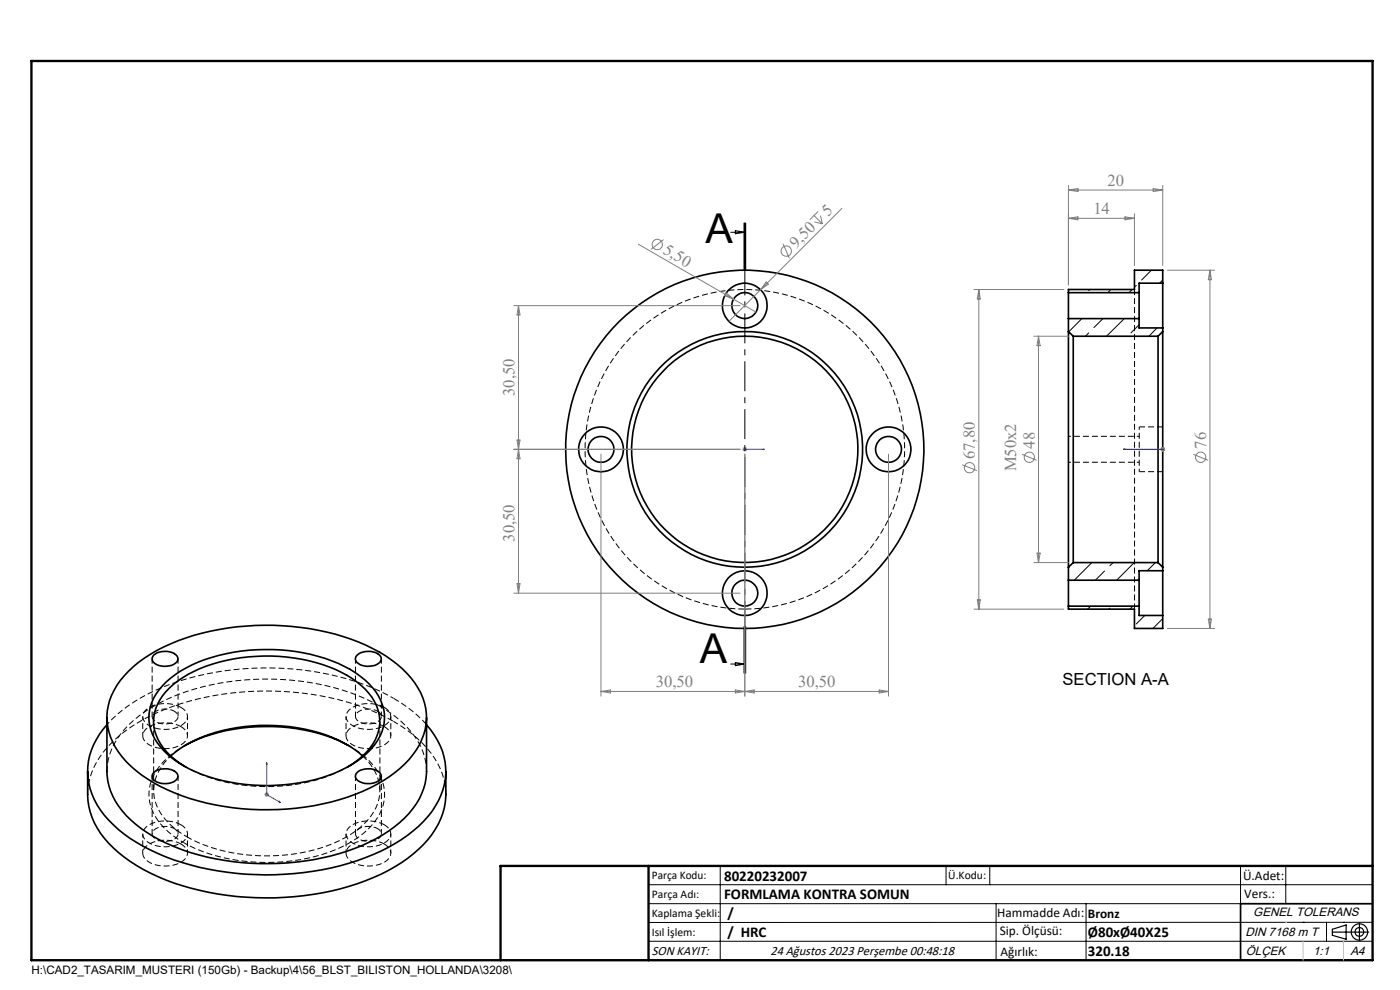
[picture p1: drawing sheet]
<svg xmlns="http://www.w3.org/2000/svg" width="297mm" height="210mm" viewBox="0 0 297 210" stroke-linecap="round" stroke-linejoin="round" font-family="sans-serif">
<path d="M158 129.2a33.9 33.9 0 0 0 29.7-50.3 33.9 33.9 0 0 0-58.4-1.7 33.9 33.9 0 0 0 26.8 51.9l1.9 .1M83.5 148.1a27.7 27.7 0 0 1 7 5.6M18.6 168.5a16.1 16.1 0 0 1 6.3-12.1 44.4 44.4 0 0 1 22.8-9.2 59.5 59.5 0 0 1 34.3 5l1.5 .8" fill="none" stroke="#000" stroke-width=".21" stroke-dasharray="1.3 .6" stroke-dashoffset="-.1" stroke-linecap="butt"/>
<g fill="none" stroke="#000" stroke-width=".35">
<path d="M226.7 62.1v5.5M226.7 70.3v50M226.7 70.3l1 1M226.7 67.6v2.7M226.7 67.6h15M226.7 62.1h15M227.7 71.3v48M227.7 71.3h18M241.7 62.1v5.5M241.7 67.6v2h5M245.7 71.3v48M246.7 60.1v9.5"/>
<path d="M246.7 70.3v50M246.7 60.1v-2.8h-6v4.1h-14v.7M246.7 60.1h-5v2M246.7 69.6v.7M246.7 70.3l-1 1M227.7 119.3l-1 1M227.7 119.3h18M245.7 119.3l1 1M32.6 139a3.9 3.9 0 0 1 5 .2 1.22 1.22 0 0 1-.7 1.7 3.8 3.8 0 0 1-4.6-.7 1.06 1.06 0 0 1 .3-1.2zM75.8 139a3.9 3.9 0 0 1 4.9 .2 1.16 1.16 0 0 1-.7 1.7 3.7 3.7 0 0 1-4.5-.7 1.06 1.06 0 0 1 .3-1.2zM226.7 123.1v5.5M226.7 120.3v2.8"/>
<path d="M226.7 128.6v.6h14v4.1h6v-2.7M226.7 128.6h15M226.7 123.1h15M241.7 123.1v5.5M241.7 128.6v2h5M246.7 121.1v9.5M246.7 121.1h-5v2M246.7 120.3v.8M22.7 152.2v11.4a14.6 14.6 0 0 0 6.2 11.3 41.9 41.9 0 0 0 22.4 8.1 51.8 51.8 0 0 0 28.6-5.1 20.8 20.8 0 0 0 9.6-9.6 11.3 11.3 0 0 0 1-4.7v-11.4M22.7 153.7a14.1 14.1 0 0 0 .3 20.2 36.7 36.7 0 0 0 17.5 9.6 62.1 62.1 0 0 0 38.7-2.3 28.1 28.1 0 0 0 13.2-10.2 13.6 13.6 0 0 0-1-16.1l-.9-1.2M27.3 142.3a35.3 35.3 0 0 1 17.4-8.4 55 55 0 0 1 32.9 3 23.6 23.6 0 0 1 11.7 10.1 12.4 12.4 0 0 1-2.5 14.1 33 33 0 0 1-16.6 9 55 55 0 0 1-34.7-2.6 23.3 23.3 0 0 1-11.6-10.1 12.1 12.1 0 0 1 1.6-13.1zM35.3 144.6a28.9 28.9 0 0 1 15.9-6.5 38.5 38.5 0 0 1 23.1 3.9 14.7 14.7 0 0 1 6.8 7.6 9.6 9.6 0 0 1-3.2 10.2 28.6 28.6 0 0 1-16 6.5 38.4 38.4 0 0 1-23-3.9 13.6 13.6 0 0 1-7.1-8.5 9.9 9.9 0 0 1 3.5-9.3z"/>
<path d="M39.3 158.1a38.7 38.7 0 0 1 25.1-3.3l3.1 .7a28.6 28.6 0 0 1 6.4 2.6M18.6 163.6v4.9a15.4 15.4 0 0 0 5.5 11.4 39.5 39.5 0 0 0 18.3 9 61.3 61.3 0 0 0 38.4-3.5 27.1 27.1 0 0 0 11.6-9.5 13.9 13.9 0 0 0 2.2-7.4v-4.9M32.6 163.9a3.9 3.9 0 0 1 5 .2 1.33 1.33 0 0 1-1.2 1.9 3.7 3.7 0 0 1-4.1-.9 1.06 1.06 0 0 1 .3-1.2zM36.2 160.4a27.7 27.7 0 0 1 15.7-6.3 37 37 0 0 1 21.1 3.5 17 17 0 0 1 3.9 2.8M39.3 162.6a13 13 0 0 1-6.7-8.5 10.1 10.1 0 0 1 4.2-8.9 29.9 29.9 0 0 1 17.6-6 34.7 34.7 0 0 1 20.2 4.7 12.6 12.6 0 0 1 5.8 7.6 9.6 9.6 0 0 1-3.6 8.9l-2.9 2.2M75.8 163.9a3.9 3.9 0 0 1 4.9 .2 1.16 1.16 0 0 1-.7 1.7 3.7 3.7 0 0 1-4.5-.7 1.06 1.06 0 0 1 .3-1.2zM291.2 191.7h-28v12"/>
<circle cx="158" cy="64.8" r="4.7"/>
<circle cx="158" cy="64.8" r="2.76"/>
<circle cx="127.5" cy="95.3" r="2.75"/>
<circle cx="127.5" cy="95.3" r="4.8"/>
<circle cx="158" cy="95.3" r="25"/>
<circle cx="158" cy="95.3" r="24"/>
<circle cx="158" cy="95.3" r="38"/>
<circle cx="188.5" cy="95.3" r="4.8"/>
<circle cx="188.5" cy="95.3" r="2.74"/>
<circle cx="158" cy="125.8" r="2.76"/>
<circle cx="158" cy="125.8" r="4.7"/>
</g>
<path d="M240.7 129.2v-67.8M38.4 150a2.03 2.03 0 0 1 1.4 1.9 2.03 2.03 0 0 1-1.3 1.9 7.1 7.1 0 0 1-7.5-.4 1.88 1.88 0 0 1 .3-3.1 7.3 7.3 0 0 1 7.1-.3M38.4 154.1a2.03 2.03 0 0 1 1.4 1.9 2.03 2.03 0 0 1-1.3 1.9 7.1 7.1 0 0 1-7.5-.4 1.88 1.88 0 0 1 .3-3.1 7.3 7.3 0 0 1 7.1-.3M81.5 150a2.03 2.03 0 0 1 1.4 1.9 2.03 2.03 0 0 1-1.3 1.9 7.1 7.1 0 0 1-7.5-.4 1.88 1.88 0 0 1 .3-3.1 7.3 7.3 0 0 1 7.1-.3M81.5 154.1a2.03 2.03 0 0 1 1.4 1.9 2.03 2.03 0 0 1-1.3 1.9 7.1 7.1 0 0 1-7.5-.4 1.88 1.88 0 0 1 .3-3.1 7.3 7.3 0 0 1 7.1-.3M22.7 163.6a14.2 14.2 0 0 1 5.6-10.8 39.1 39.1 0 0 1 20.1-8.2 53.5 53.5 0 0 1 30.8 4.4l1.4 .8M38.4 174.9a2.03 2.03 0 0 1 1.4 1.9 2.03 2.03 0 0 1-1.3 1.9 7.1 7.1 0 0 1-7.5-.4 1.88 1.88 0 0 1 .3-3.1 7.3 7.3 0 0 1 7.1-.3M38.4 179a2.03 2.03 0 0 1 1.4 1.9 2.03 2.03 0 0 1-1.3 1.9 7.1 7.1 0 0 1-7.5-.4 1.88 1.88 0 0 1 .3-3.1 7.3 7.3 0 0 1 7.1-.3M76.9 160.4a9.3 9.3 0 0 1 2.9 10.9 16.7 16.7 0 0 1-9 7.6 38.5 38.5 0 0 1-30-.8l-1.2-.6M81.5 174.9a2.03 2.03 0 0 1 1.4 1.9 2.03 2.03 0 0 1-1.3 1.9 7.1 7.1 0 0 1-7.5-.4 1.88 1.88 0 0 1 .3-3.1 7.3 7.3 0 0 1 7.1-.3M81.5 179a2.03 2.03 0 0 1 1.4 1.9 2.03 2.03 0 0 1-1.3 1.9 7.1 7.1 0 0 1-7.5-.4 1.88 1.88 0 0 1 .3-3.1 7.3 7.3 0 0 1 7.1-.3" fill="none" stroke="#000" stroke-width=".21" stroke-dasharray="1.3 .6" stroke-dashoffset=".1" stroke-linecap="butt"/>
<path d="M241.7 90.6v9.5M22.7 153.7a34.1 34.1 0 0 1 15.6-9.3 61.6 61.6 0 0 1 42.1 2.1l3.1 1.6M39.3 158.1a14.3 14.3 0 0 0-7.4 8.3 9.6 9.6 0 0 0 3 9.3 19 19 0 0 0 4 3M39.6 177.5a13 13 0 0 1-6.9-8.3 9.6 9.6 0 0 1 3.5-8.8" fill="none" stroke="#000" stroke-width=".21" stroke-dasharray="1.3 .6" stroke-dashoffset=".6" stroke-linecap="butt"/>
<path d="M246.7 90.6h-5M241.7 100.1h5M32.6 153v14.7M80.6 167.7v-14.7" fill="none" stroke="#000" stroke-width=".21" stroke-dasharray="1.3 .6" stroke-linecap="butt"/>
<path d="M226.7 98.1h15M241.7 92.6h-15" fill="none" stroke="#000" stroke-width=".21" stroke-dasharray="1.3 .6" stroke-dashoffset=".8" stroke-linecap="butt"/>
<g fill="none" stroke="#000" stroke-width=".21">
<path d="M155 49.3h3M156 48.9l2 .4-2 .3zM157.8 47.2v10M158 47.2v10M158.2 47.2v10M244.3 57.3l-2.1 2.1M246.7 59.4l-.7 .7M226.7 61.4h.1M229.5 67.6l-2.8 2.8M231 70.6l-.7 .7M231.2 61.4l-.2 .3M234 67.6l-1.9 1.9"/>
<path d="M235.7 61.4l-.7 .7M238.5 67.6l-3.8 3.7M240.2 61.4l-.7 .7M241.1 60.5l-.4 .4M241.7 68.9l-1.8 1.7M245.5 69.6l-1.8 1.7M231.6 119.3l-3.7 3.8M236.1 119.3l-.7 .7M240.6 119.3l-3.7 3.8M245.1 119.3l-1.7 1.8M157.8 132.9v10M158 132.9v10"/>
<path d="M158.2 132.9v10zM226.9 128.6l-.2 .2M231.4 128.6l-.7 .6M234.3 121.1l-1.9 2M235.4 129l-.2 .2M240.3 128.6l-.6 .6M241.7 122.8l-.3 .3M242.9 130.6l-1.8 1.8M246.7 131.2l-2.1 2.1M155 140.9h3M156 140.5l2 .4-2 .3zM137.6 187.7h153.6"/>
<path d="M137.6 191.7h153.6M137.6 199.7h153.6M152.8 183.7v20M200.7 183.7v4M210 183.7v4M211.3 191.7v12M230.4 191.7v12M263.2 183.7v20M272.8 183.7v8M276.4 195.6h.1M281.4 195.6v4.1M285 195.6h.1"/>
<path d="M291.2 195.6l-153.6 .1"/>
</g>
<path d="M80.6 149.8a19.3 19.3 0 0 1 9.5 10.8l.4 3M38.9 178.7a39 39 0 0 0 26.3 3.4 24.3 24.3 0 0 0 14.2-7.7 9.3 9.3 0 0 0-1.1-13 19.2 19.2 0 0 0-4.4-3.3" fill="none" stroke="#000" stroke-width=".21" stroke-dasharray="1.3 .6" stroke-dashoffset=".3" stroke-linecap="butt"/>
<path d="M32.3 139.7v12.3M75.4 139.7v12.3M37.8 152v-12.3M80.9 152v-12.3M83.5 153a22.3 22.3 0 0 1 10.4 11.3 13 13 0 0 1 .7 4.2M32.3 164.6v12.3M37.8 176.9v-12.3M75.4 164.6v12.3M80.9 176.9v-12.3" fill="none" stroke="#000" stroke-width=".21" stroke-dasharray="1.3 .6" stroke-dashoffset=".2" stroke-linecap="butt"/>
<path d="M39.3 162.6a37 37 0 0 0 25.1 3.5 29.5 29.5 0 0 0 9.5-3.5" fill="none" stroke="#000" stroke-width=".21" stroke-dasharray="1.3 .6" stroke-dashoffset=".7" stroke-linecap="butt"/>
<path d="M37 150.9a1.2 1.2 0 0 1 .8 1.1 1.2 1.2 0 0 1-.9 1.2 3.7 3.7 0 0 1-4.5-.8 1.32 1.32 0 0 1 1-1.7l1.6-.3 1 .1 1 .4M39.6 157.9l-.7 .4M74.3 158.3l-.7-.4M80.1 150.9a1.2 1.2 0 0 1 .8 1.1 1.2 1.2 0 0 1-.9 1.2 3.7 3.7 0 0 1-4.5-.8 1.32 1.32 0 0 1 1-1.7l1.6-.3 1.1 .1 .9 .4M37 175.8a1.2 1.2 0 0 1 .8 1.1 1.2 1.2 0 0 1-.9 1.2 3.7 3.7 0 0 1-4.5-.8 1.32 1.32 0 0 1 1-1.7l1.6-.3 1 .1 1 .4M38.9 162.4l.7 .4M73.6 162.8l.7-.4M80.1 175.8a1.2 1.2 0 0 1 .8 1.1 1.2 1.2 0 0 1-.9 1.2 3.7 3.7 0 0 1-4.5-.8 1.32 1.32 0 0 1 1-1.7l1.6-.3 1.1 .1 .9 .4" fill="none" stroke="#000" stroke-width=".21" stroke-dasharray="1.3 .6" stroke-dashoffset=".4" stroke-linecap="butt"/>
<path d="M30.3 152v4.1M39.8 156.1v-4.1M73.4 152v4.1M82.9 156.1v-4.1M30.3 176.9v4.1M73.4 176.9v4.1M39.8 181v-4.1M82.9 181v-4.1" fill="none" stroke="#000" stroke-width=".21" stroke-dasharray="1.3 .6" stroke-dashoffset=".5" stroke-linecap="butt"/>
<g fill="none" stroke="#808080" stroke-width=".21">
<path d="M226.7 39.3v21.1M244.7 40l2 .3-2 .3zM246.7 39.3v17M135.4 51.8l25 14.4M140.8 50.8l-2.7 2.1M162.5 59.8l.5 .5-1.6 1.1zM166.1 51.7l1.4 3.1M172.7 45.7l1.7 1.8M172.8 47.1l1.6 .4M173.6 44.8l-1.8 1.8M174.1 45.7l.3 1.8M178.6 44.2l-24 24"/>
<path d="M226.7 46.3h14M226.7 46.3l2-.3v.6zM226.7 40.3l2-.3v.6zM226.7 40.3h20M238.7 46l2 .3-2 .3zM240.7 45.3v11M247.6 57.3h10.1M256.7 57.3v76M256.7 57.3l.3 2h-.7zM109 64.8h48M110 64.8v61M110 64.8l.3 2h-.6z"/>
<path d="M154.1 62.2l1.5 1.3-1.9-.8zM206.6 61.4h19.1M207.6 61.4v67.8M207.6 61.4l.4 2h-.7zM219.3 71.3h7.4M220.3 71.3v48M220.3 71.3l.4 2h-.7zM109 95.3h48M109.7 93.3h.6l-.3 2zM110 95.3l.3 2h-.6zM127.5 96.3v51.4M157.5 95.3h1"/>
<path d="M157.7 95l.7 .7M158 94.8v1M158 96.3v51.4M158.4 95l-.7 .7M188.5 96.3v51.4M204.1 98.6l3.2 1.2M216.8 96.4l3.1 1.2M246.2 95.3h1M246.3 95l.7 .7M246.7 94.8v1M247 95l-.7 .7M253.2 96.4l3.1 1.2"/>
<path d="M219.3 119.3h7.4M220 117.3h.7l-.4 2zM109 125.8h48M109.7 123.8h.6l-.3 2zM206.6 129.2h19.1M207.3 127.2h.7l-.4 2zM247.6 133.3h10.1M256.3 131.3h.7l-.3 2zM127.5 146.7h61M127.5 146.7l2-.3v.6zM156 146.4l4 .6v-.6l-4 .6zM186.5 146.4l2 .3-2 .3z"/>
<path d="M56.1 168.5h1M56.2 168.2l.7 .7M56.6 168v1M56.9 168.2l-.7 .7"/>
<circle cx="139.4" cy="51.9" r="1.11"/>
<circle cx="166.8" cy="53.3" r="1.09"/>
<circle cx="205.7" cy="99.2" r="1.1"/>
<circle cx="218.4" cy="97" r="1.09"/>
<circle cx="254.7" cy="97" r="1.09"/>
</g>
<g fill="none" stroke="#000" stroke-width=".25">
<path d="M282.6 197.7h7.8M282.6 197.1l3-.9v3l-3-.8zM288.4 195.8v3.8M106.2 203.7h185"/>
<circle cx="288.4" cy="197.7" r="1.74"/>
<circle cx="288.4" cy="197.7" r=".93"/>
</g>
<path d="M157.9 95.3h.2zM158 95.3h.1M158 95.3h4.2M162.2 95.3h-.5h.5M238.3 95.3h.5h-.5M238.3 95.3h8.4M246.6 95.3h.2zM246.7 95.3h.1M56.6 161.7v6.8l2.9 1.7M56.6 161.7l.1 .4h-.2zM59.2 170l.3 .2-.3-.1z" fill="none" stroke="#00f" stroke-width=".21"/>
<path d="M158 47.2v95.7" fill="none" stroke="#000" stroke-width=".21" stroke-dasharray="6.3 1.3 1.3 1.3" stroke-dashoffset="1.1" stroke-linecap="butt"/>
<path d="M6.7 12.9h284.5v190.8h-284.5zM137.6 183.7v20M291.2 183.7h-185v20" fill="none" stroke="#000" stroke-width=".5"/>
<path d="M276.4 199.7v4M285 199.7v4" fill="none" stroke="#c0c0c0" stroke-width=".21"/>
<path d="M272.8 195.6h.1" fill="none" stroke="#c0c0c0" stroke-width=".25"/>
<g fill="#00f">
<path d="M161.7 95.3h.5zM157.9 95.3h.2z"/>
<path d="M59.2 170l.3 .2-.3-.1zM56.6 161.7l.1 .4h-.2z"/>
<path d="M246.6 95.3h.2zM238.3 95.3h.5zM246.6 95.3h.2zM238.3 95.3h.5z"/>
</g>
<g font-size="8.7">
<text x="149.7" y="51.5">A</text>
<text x="148.4" y="140.6">A</text>
</g>
<g font-size="3.5" fill="#808080">
<text x="234.9" y="39.5">20</text>
<text x="175.7" y="46" transform="rotate(-45 175.7 46)">5</text>
<text x="231.9" y="45.5">14</text>
<text x="140.4" y="53.7" transform="rotate(30 140.4 53.7)">5,50</text>
<text x="168.9" y="52.8" transform="rotate(-45 168.9 52.8)">9,50</text>
<text x="109.2" y="84" transform="rotate(-90 109.2 84)">30,50</text>
<text x="219.5" y="95.2" transform="rotate(-90 219.5 95.2)">48</text>
<text x="255.8" y="95.2" transform="rotate(-90 255.8 95.2)">76</text>
<text x="206.8" y="97.4" transform="rotate(-90 206.8 97.4)">67,80</text>
<text x="215.6" y="100" transform="rotate(-90 215.6 100)">M50x2</text>
<text x="109.2" y="114.9" transform="rotate(-90 109.2 114.9)">30,50</text>
<text x="139.1" y="145.8">30,50</text>
<text x="169.3" y="145.8">30,50</text>
</g>
<text font-size="3.5" x="225.4" y="145.4">SECTION A-A</text>
<g font-size="3.2">
<text x="153.6" y="190.8">FORMLAMA KONTRA SOMUN</text>
<text x="153.6" y="186.8">80220232007</text>
<text x="154.3" y="194.8">/</text>
<text x="154.3" y="198.8">/ HRC</text>
<text x="230.8" y="198.7">Ø80xØ40X25</text>
<text x="230.8" y="202.8">320.18</text>
</g>
<g font-size="2.8">
<text x="263.7" y="186.7">Ü.Adet:</text>
<text x="263.9" y="190.5">Vers.:</text>
<text x="211.5" y="194.5">Hammadde Adı:</text>
<text x="230.8" y="194.7">Bronz</text>
<text x="138.3" y="202.6">SON KAYIT:</text>
<text x="163.4" y="202.6">24 Ağustos 2023 Perşembe 00:48:18</text>
<text x="212.1" y="198.4">Sip. Ölçüsü:</text>
<text x="212.2" y="202.7">Ağırlık:</text>
</g>
<g font-size="2.6">
<text x="265.9" y="194.4">GENEL TOLERANS</text>
<text x="264.2" y="198.5">DIN 7168 m T</text>
<text x="264.3" y="202.6">ÖLÇEK</text>
<text x="278.5" y="202.6">1:1</text>
<text x="286.5" y="202.6">A4</text>
</g>
<g font-size="2.5">
<text x="138.3" y="186.4">Parça Kodu:</text>
<text x="138.3" y="190.5">Parça Adı:</text>
<text x="201.2" y="186.5">Ü.Kodu:</text>
<text x="138.3" y="194.5">Kaplama Şekli:</text>
<text x="138.3" y="198.6">Isıl İşlem:</text>
<text x="6.7" y="206.7">H:\CAD2_TASARIM_MUSTERI (150Gb) - Backup\4\56_BLST_BILISTON_HOLLANDA\3208\</text>
</g>
</svg>
